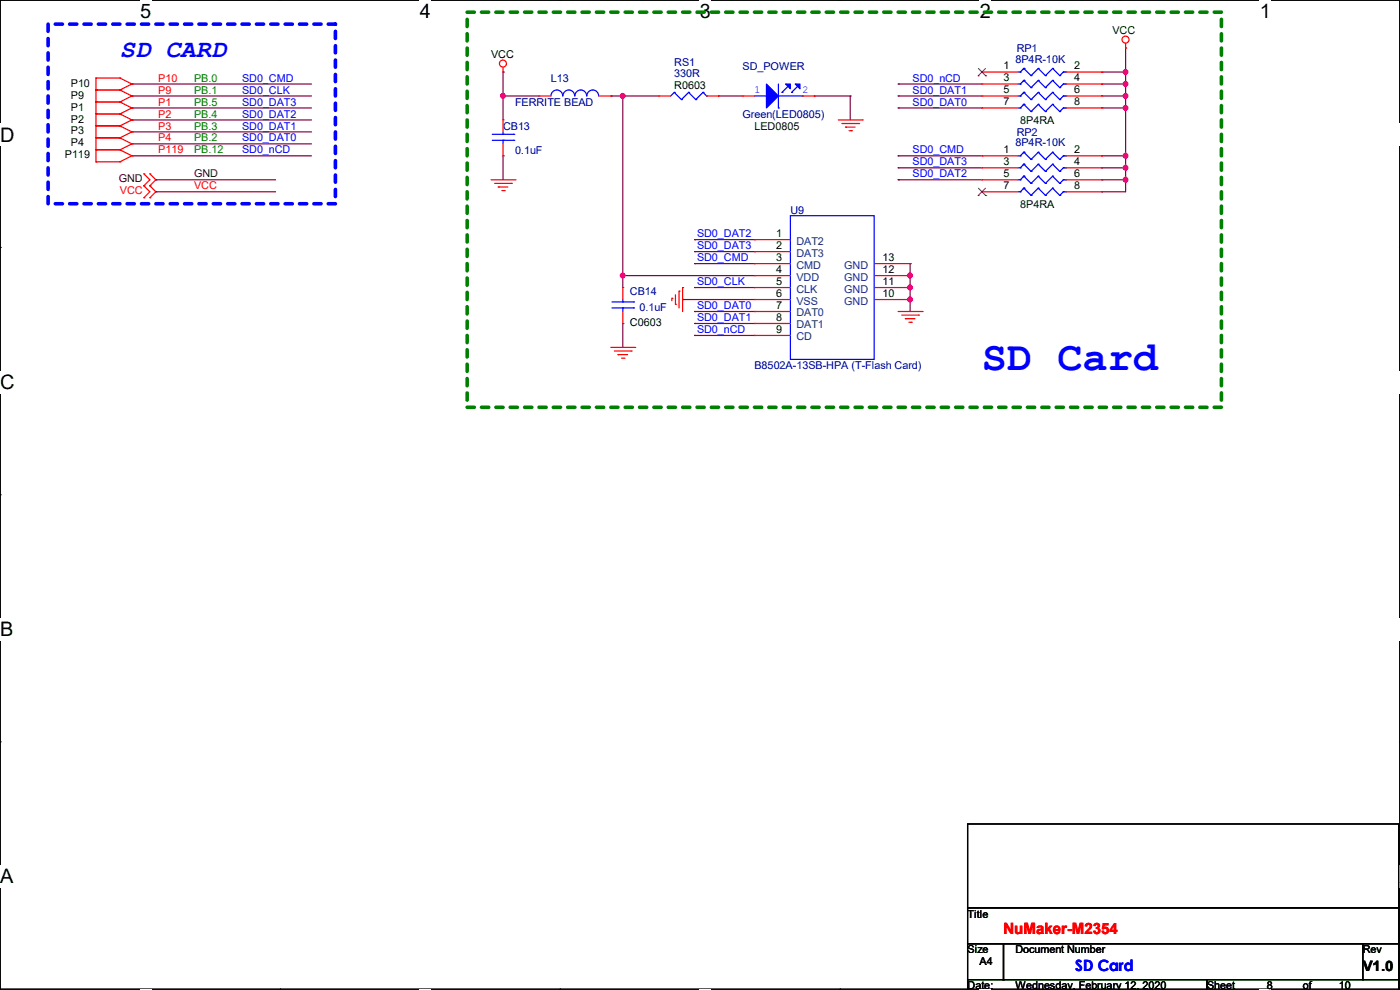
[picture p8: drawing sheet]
<svg xmlns="http://www.w3.org/2000/svg" width="297mm" height="210mm" viewBox="0 0 297 210" stroke-linecap="round" stroke-linejoin="round" font-family="sans-serif">
<path d="M0 0h297v209.8h-297z" fill="none" stroke="#000" stroke-width=".25"/>
<g fill="#fff">
<path d="M29.7 0h2.4v4.8h-2.4z"/>
<path d="M29.7 209.8h2.4v.2h-2.4z"/>
</g>
<path d="M59.4 0h.1M59.4 209.8h.1" fill="none" stroke="#000" stroke-width=".25"/>
<g fill="#fff">
<path d="M89.1 0h2.3v4.8h-2.3z"/>
<path d="M89.1 209.8h2.3v.2h-2.3z"/>
</g>
<path d="M118.8 0h.1M118.8 209.8h.1" fill="none" stroke="#000" stroke-width=".25"/>
<g fill="#fff">
<path d="M148.5 0h2.3v4.8h-2.3z"/>
<path d="M148.5 209.8h2.3v.2h-2.3z"/>
</g>
<path d="M178.2 0h.1M178.2 209.8h.1" fill="none" stroke="#000" stroke-width=".25"/>
<g fill="#fff">
<path d="M207.9 0h2.3v4.8h-2.3z"/>
<path d="M207.9 209.8h2.3v.2h-2.3z"/>
</g>
<path d="M237.6 0h.1M237.6 209.8h.1" fill="none" stroke="#000" stroke-width=".25"/>
<g fill="#fff">
<path d="M267.3 0h2.3v4.8h-2.3z"/>
<path d="M267.3 209.8h2.3v.2h-2.3z"/>
<path d="M0 26.2h3.1v4.8h-3.1z"/>
<path d="M297 26.2v4.8z"/>
<path d="M0 78.7h3.1v4.7h-3.1z"/>
<path d="M297 78.7v4.7z"/>
</g>
<path d="M0 52.5h.1M297 52.5h.1" fill="none" stroke="#000" stroke-width=".25"/>
<g fill="#fff">
<path d="M0 131.1h2.9v4.8h-2.9z"/>
<path d="M297 131.1v4.8z"/>
</g>
<path d="M0 104.9h.1M297 104.9h.1" fill="none" stroke="#000" stroke-width=".25"/>
<g fill="#fff">
<path d="M0 183.6h2.9v4.7h-2.9z"/>
<path d="M296.9 183.6h.1v4.7h-.1z"/>
</g>
<path d="M0 157.4h.1M297 157.4h.1M205.3 174.8h91.4v17.8h-91.4zM205.3 192.6h91.4v7.6h-91.4zM205.3 200.2h7.6v7.6h-7.6zM205.3 210.1v-2.3h50.8v2.3v-2.3h40.6v2.3M212.9 200.2h76.2v7.6h-76.2zM289.1 200.2h7.6v7.6h-7.6z" fill="none" stroke="#000" stroke-width=".25"/>
<path d="M99.1 2.6h160v83.8h-160z" fill="none" stroke="#008000" stroke-width=".76" stroke-dasharray="1.5 1.5"/>
<path d="M10.2 5.1h61v38.1h-61z" fill="none" stroke="#00f" stroke-width=".76" stroke-dasharray="1.5 1.5"/>
<g fill="none" stroke="#800040" stroke-width=".25">
<path d="M28 17.8h.1M28 17.8h38.1M106.7 15.3h.1M106.7 15.3v10.1M190.5 17.8h.1M190.5 17.8h17.8M233.7 15.3h.1M233.7 17.8h.1M233.7 15.3h5.1M233.7 17.8h5.1M238.8 17.8h.1M238.8 10.2h.1"/>
<path d="M238.8 15.3h.1M238.8 10.2v30.5h-5.1M28 20.4h.1M28 28h.1M28 30.5h.1M28 33.1h.1M28 25.4h.1M28 22.9h.1M28 20.4h38.1M28 33.1h38.1M28 22.9h38.1M28 28h38.1"/>
<path d="M28 30.5h38.1M28 25.4h38.1M33.1 38.1h.1M33.1 38.1h25.4M106.7 33.1h.1M106.7 20.4h.1M106.7 20.4h7.6M106.7 33.1v5M129.6 20.4h.1M129.6 20.4h10.1M132.1 20.4h.1M132.1 20.4v40.6"/>
<path d="M152.4 20.4h.1M152.4 20.4h5.1M172.8 20.4h.1M172.8 20.4h7.6M180.4 20.4h.1M180.4 20.4v5M190.5 35.6h.1M190.5 20.4h.1M190.5 33.1h.1M190.5 38.1h.1M190.5 22.9h.1M190.5 35.6h17.8"/>
<path d="M190.5 20.4h17.8M190.5 38.1h17.8M190.5 33.1h17.8M190.5 22.9h17.8M233.7 20.4h.1M233.7 38.1h.1M233.7 33.1h.1M233.7 35.6h.1M233.7 22.9h.1M233.7 35.6h5.1M233.7 20.4h5.1M233.7 38.1h5.1"/>
<path d="M233.7 33.1h5.1M233.7 22.9h5.1M238.8 20.4h.1M238.8 22.9h.1M238.8 33.1h.1M238.8 35.6h.1M238.8 38.1h.1M33.1 40.7h.1M33.1 40.7h25.4M132.1 58.5h.1M132.1 58.5h28M147.4 55.9h.1"/>
<path d="M147.4 50.8h.1M147.4 53.4h.1M147.4 55.9h12.7M147.4 50.8h12.7M147.4 53.4h12.7M193.1 55.9h.1M193.1 58.5h.1M193.1 55.9v10.2M233.7 40.7h.1M132.1 68.6h.1M132.1 68.6v5.1M144.8 63.5h.1"/>
<path d="M144.8 63.5h15.3M147.4 71.2h.1M147.4 66.1h.1M147.4 61h.1M147.4 68.6h.1M147.4 71.2h12.7M147.4 66.1h12.7M147.4 61h12.7M147.4 68.6h12.7M193.1 61h.1M193.1 63.5h.1"/>
</g>
<g fill="#f0f" stroke="#f0f" stroke-width=".25">
<circle cx="238.8" cy="20.3" r=".5"/>
<circle cx="238.8" cy="17.8" r=".5"/>
<circle cx="238.8" cy="33" r=".5"/>
<circle cx="238.8" cy="22.9" r=".5"/>
<circle cx="238.8" cy="38.1" r=".5"/>
<circle cx="238.8" cy="35.6" r=".5"/>
<circle cx="238.8" cy="15.3" r=".5"/>
<circle cx="193.1" cy="63.5" r=".5"/>
<circle cx="193.1" cy="61" r=".5"/>
<circle cx="132.1" cy="20.3" r=".5"/>
<circle cx="106.7" cy="20.3" r=".5"/>
<circle cx="132.1" cy="58.4" r=".5"/>
<circle cx="193.1" cy="58.4" r=".5"/>
</g>
<g fill="none" stroke="#f00" stroke-width=".25">
<path d="M20.4 19.1h.1M20.4 16.6h.1M20.4 16.6h5M20.4 19.1h5M20.4 16.6v17.7M25.4 16.6h.1M25.4 19.1h.1M25.4 16.6l2.6 1.2M25.4 19.1l2.6 1.3M28 17.8h.1M28 17.8l-2.6 1.3M106.7 15.3h.1"/>
<path d="M106.7 14.3v1M208.3 15.3h.1M208.3 17.8h.1M208.3 15.3h7.6M208.3 17.8h7.6M226.1 15.3h7.6M226.1 17.8h7.6M233.7 15.3h.1M233.7 17.8h.1M238.8 10.2h.1M238.8 9.2v1M20.4 29.3h.1"/>
<path d="M20.4 26.7h.1M20.4 21.6h.1M20.4 31.8h.1M20.4 34.3h.1M20.4 24.2h.1M20.4 26.7h5M20.4 29.3h5M20.4 21.6h5M20.4 31.8h5M20.4 34.3h5M20.4 24.2h5M25.4 26.7h.1"/>
<path d="M25.4 29.3h.1M25.4 21.6h.1M25.4 31.8h.1M25.4 34.3h.1M25.4 24.2h.1M25.4 26.7l2.6 1.3M25.4 29.3l2.6 1.2M25.4 31.8l2.6 1.3M25.4 21.6l2.6 1.3M25.4 24.2l2.6 1.2M28 28h.1M28 20.4h.1"/>
<path d="M28 30.5h.1M28 33.1h.1M28 22.9h.1M28 25.4h.1M28 28l-2.6 1.3M28 20.4l-2.6 1.2M28 30.5l-2.6 1.3M28 33.1l-2.6 1.2M28 22.9l-2.6 1.3M28 25.4l-2.6 1.3M30.5 39.4h.1M30.5 36.9h.1"/>
<path d="M30.5 39.4l1.3 1.3-1.3 1.3M30.5 36.9l1.3 1.2-1.3 1.3M31.8 39.4h.1M31.8 36.9h.1M31.8 39.4l1.3 1.3-1.3 1.3M31.8 36.9l1.3 1.2-1.3 1.3M104.2 38.1h5.1M104.9 38.9h3.6M105.7 39.7h.1M105.7 39.7h2M106.7 25.4h.1M106.7 33.1h.1"/>
<path d="M106.7 25.4v2.6M106.7 30.5v2.6M108.5 38.9h.1M109.3 38.1h.1M114.3 20.4h.1M114.3 20.4h2.6M127 20.4h2.6M129.6 20.4h.1M139.7 20.4h.1M139.7 20.4h2.6M149.9 20.4h2.5M152.4 20.4h.1"/>
<path d="M157.5 20.4h.1M157.5 20.4h2.6M170.2 20.4h2.6M172.8 20.4h.1M177.8 25.4h5.1M178.6 26.2h3.6M179.4 27h.1M179.4 27h2M180.1 27.7h.5M180.6 27.7h.1M182.2 26.2h.1M182.9 25.4h.1"/>
<path d="M208.3 20.4h.1M208.3 22.9h.1M208.3 33.1h.1M208.3 35.6h.1M208.3 38.1h.1M208.3 38.1h7.6M208.3 20.4h7.6M208.3 22.9h7.6M208.3 33.1h7.6M208.3 35.6h7.6M226.1 38.1h7.6M226.1 20.4h7.6"/>
<path d="M226.1 22.9h7.6M226.1 33.1h7.6M226.1 35.6h7.6M233.7 20.4h.1M233.7 22.9h.1M233.7 33.1h.1M233.7 35.6h.1M233.7 38.1h.1M30.5 42h.1M31.8 42h.1M106.5 40.4h.5M107 40.4h.1"/>
<path d="M160.1 50.8h.1M160.1 53.4h.1M160.1 55.9h.1M160.1 58.5h.1M160.1 50.8h7.6M160.1 53.4h7.6M160.1 55.9h7.6M160.1 58.5h7.6M185.5 55.9h7.6M185.5 58.5h7.6M193.1 58.5h.1M193.1 55.9h.1"/>
<path d="M208.3 40.7h.1M208.3 40.7h7.6M226.1 40.7h7.6M233.7 40.7h.1M129.6 73.7h5.1M130.3 74.5h3.6M131.1 75.2h.1M131.1 75.2h2M131.9 76h.5M132.1 61h.1M132.1 68.6h.1M132.1 61v2.5"/>
<path d="M132.1 66.1v2.5M132.4 76h.1M133.9 74.5h.1M134.7 73.7h.1M142.5 63.3h.1M142.5 63.3v.5M143.3 64.6h.1M143.3 62.5v2.1M144.1 61.8h.1M144.1 61.8v3.5M144.8 61h.1M144.8 61v5.1"/>
<path d="M160.1 61h.1M160.1 63.5h.1M160.1 66.1h.1M160.1 68.6h.1M160.1 71.2h.1M160.1 66.1h7.6M160.1 61h7.6M160.1 63.5h7.6M160.1 68.6h7.6M160.1 71.2h7.6M185.5 61h7.6M185.5 63.5h7.6"/>
<path d="M190.5 66.1h5.1M191.3 66.8h3.6M192.1 67.6h.1M192.1 67.6h2M192.8 68.4h.5M193.1 63.5h.1M193.1 61h.1M193.3 68.4h.1M194.9 66.8h.1M195.6 66.1h.1"/>
<circle cx="106.7" cy="13.5" r=".74"/>
<circle cx="238.8" cy="8.4" r=".74"/>
</g>
<g fill="none" stroke="#00f" stroke-width=".25">
<path d="M143 19.6h.1M143 19.6l-.7 .8M143 19.6l1.6 1.5M146.1 19.6h.1M146.1 19.6l-1.5 1.5M146.1 19.6l1.5 1.5M149.1 19.6h.1M149.1 19.6l-1.5 1.5M149.1 19.6l.8 .8M165.1 17.8v5.1M165.9 19.6h.1M167.2 18.3l-1.3 1.3"/>
<path d="M167.9 19.6h.1M169.2 18.3l-1.3 1.3M215.9 15.3h.6M215.9 17.8h.6M216.5 15.3h.1M216.5 17.8h.1M217.2 14.5h.1M217.2 17.1h.1M217.2 19.6h.1M217.2 14.5l-.7 .8M217.2 17.1l-.7 .7M217.2 19.6l-.7 .8"/>
<path d="M217.2 14.5l1.5 1.5M217.2 17.1l1.5 1.5M217.2 19.6l1.5 1.5M218.7 16h.1M218.7 18.6h.1M220.3 14.5h.1M220.3 17.1h.1M220.3 19.6h.1M220.3 14.5l-1.6 1.5M220.3 14.5l1.5 1.5M220.3 17.1l-1.6 1.5M220.3 17.1l1.5 1.5"/>
<path d="M220.3 19.6l-1.6 1.5M220.3 19.6l1.5 1.5M221.8 16h.1M221.8 18.6h.1M223.3 14.5h.1M223.3 17.1h.1M223.3 19.6h.1M223.3 14.5l-1.5 1.5M223.3 14.5l1.5 1.5M223.3 17.1l-1.5 1.5M223.3 17.1l1.5 1.5M223.3 19.6l-1.5 1.5"/>
<path d="M223.3 19.6l1.5 1.5M224.8 16h.1M224.8 18.6h.1M225.6 15.3h.1M225.6 17.8h.1M225.6 15.3h.5M225.6 15.3l-.8 .7M225.6 17.8h.5M225.6 17.8l-.8 .8M226.1 15.3h.1M226.1 17.8h.1M104.4 29.8h4.6"/>
<path d="M104.4 28.5h4.6M106.7 28.5h.1M106.7 29.8h.1M106.7 28v.5M106.7 29.8v.7M109 29.8h.1M109 28.5h.1M116.9 20.4a1.25 1.25 0 0 1 1.2-1.3 1.25 1.25 0 0 1 1.3 1.3M119.4 20.4a1.25 1.25 0 0 1 1.3-1.3 1.25 1.25 0 0 1 1.2 1.3M122 20.4a1.25 1.25 0 0 1 1.2-1.3 1.25 1.25 0 0 1 1.3 1.3 1.27 1.27 0 0 1 1.2-1.3 1.27 1.27 0 0 1 1.3 1.3M144.6 21.1h.1M147.6 21.1h.1"/>
<path d="M149.9 20.4h.1M160.1 20.4h2.5M162.6 20.4h.1M165.1 22.9h.1M165.1 20.4h5.1M170.2 20.4h.1M215.9 20.4h.6M215.9 22.9h.6M215.9 33.1h.6M215.9 35.6h.6M215.9 38.1h.6M216.5 20.4h.1"/>
<path d="M216.5 22.9h.1M216.5 33.1h.1M216.5 35.6h.1M216.5 38.1h.1M217.2 22.1h.1M217.2 32.3h.1M217.2 34.8h.1M217.2 37.4h.1M217.2 39.9h.1M217.2 22.1l-.7 .8M217.2 22.1l1.5 1.6M217.2 32.3l-.7 .8"/>
<path d="M217.2 34.8l-.7 .8M217.2 37.4l-.7 .7M217.2 39.9l-.7 .8M217.2 32.3l1.5 1.5M217.2 34.8l1.5 1.6M217.2 37.4l1.5 1.5M217.2 39.9l1.5 1.5M218.7 21.1h.1M218.7 23.7h.1M218.7 33.8h.1M218.7 36.4h.1M218.7 38.9h.1"/>
<path d="M220.3 22.1h.1M220.3 32.3h.1M220.3 34.8h.1M220.3 37.4h.1M220.3 39.9h.1M220.3 22.1l-1.6 1.6M220.3 22.1l1.5 1.6M220.3 32.3l-1.6 1.5M220.3 32.3l1.5 1.5M220.3 34.8l-1.6 1.6M220.3 34.8l1.5 1.6M220.3 37.4l-1.6 1.5"/>
<path d="M220.3 37.4l1.5 1.5M220.3 39.9l-1.6 1.5M220.3 39.9l1.5 1.5M221.8 21.1h.1M221.8 23.7h.1M221.8 33.8h.1M221.8 36.4h.1M221.8 38.9h.1M223.3 22.1h.1M223.3 32.3h.1M223.3 34.8h.1M223.3 37.4h.1"/>
<path d="M223.3 39.9h.1M223.3 22.1l-1.5 1.6M223.3 22.1l1.5 1.6M223.3 32.3l-1.5 1.5M223.3 32.3l1.5 1.5M223.3 34.8l-1.5 1.6M223.3 34.8l1.5 1.6M223.3 37.4l-1.5 1.5M223.3 37.4l1.5 1.5M223.3 39.9l-1.5 1.5M223.3 39.9l1.5 1.5M224.8 21.1h.1"/>
<path d="M224.8 23.7h.1M224.8 33.8h.1M224.8 36.4h.1M224.8 38.9h.1M225.6 20.4h.1M225.6 22.9h.1M225.6 33.1h.1M225.6 35.6h.1M225.6 38.1h.1M225.6 20.4h.5M225.6 20.4l-.8 .7M225.6 22.9h.5"/>
<path d="M225.6 22.9l-.8 .8M225.6 33.1h.5M225.6 33.1l-.8 .7M225.6 35.6h.5M225.6 35.6l-.8 .8M225.6 38.1h.5M225.6 38.1l-.8 .8M226.1 20.4h.1M226.1 22.9h.1M226.1 33.1h.1M226.1 35.6h.1M226.1 38.1h.1"/>
<path d="M167.7 45.8h17.8v30.4h-17.8zM215.9 40.7h.6M216.5 40.7h.1M218.7 41.4h.1M221.8 41.4h.1M224.8 41.4h.1M225.6 40.7h.1M225.6 40.7h.5M225.6 40.7l-.8 .7M226.1 40.7h.1M129.8 65.3h4.6M129.8 64.1h4.6"/>
<path d="M132.1 64.1h.1M132.1 65.3h.1M132.1 63.5v.6M132.1 65.3v.8M134.4 65.3h.1M134.4 64.1h.1"/>
</g>
<g fill="#00f" stroke="#00f" stroke-width=".25">
<path d="M162.6 17.8l2.5 2.6-2.5 2.5z"/>
<path d="M166.7 17.8h1v1z"/>
<path d="M168.7 17.8h1v1z"/>
</g>
<path d="M207.5 16.1h.1M207.6 14.5l1.5 1.6M209.1 14.5l-1.6 1.6M209.1 16.1h.1M207.6 39.9l1.5 1.6M209.1 39.9l-1.6 1.6M207.5 41.5h.1M209.1 41.5h.1" fill="none" stroke="#804000" stroke-width=".21"/>
<text font-size="8.9" fill="#00f" x="208.3" y="78.6">SD Card</text>
<text font-size="5.3" fill="#00f" x="25.4" y="12.2">SD CARD</text>
<g font-size="4.2">
<text x="29.7" y="3.9">5</text>
<text x="89.1" y="3.9">4</text>
<text x="148.5" y="3.9">3</text>
<text x="207.9" y="3.9">2</text>
<text x="267.3" y="3.9">1</text>
<text x="0" y="30.1">D</text>
<text x="0" y="82.5">C</text>
<text x="0" y="135">B</text>
<text x="0" y="187.4">A</text>
<text x="297" y="187.4">A</text>
</g>
<text font-size="3.3" fill="#f00" x="212.9" y="198.2">NuMaker-M2354</text>
<text font-size="3.3" fill="#00f" x="228.1" y="205.9">SD Card</text>
<text font-size="3" x="289.1" y="206.1">V1.0</text>
<g font-size="2.3" fill="#000080">
<text x="215.7" y="11">RP1</text>
<text x="116.9" y="17.4">L13</text>
<text x="143" y="14.1">RS1</text>
<text x="143" y="16.3">330R</text>
<text x="157.5" y="14.8">SD_POWER</text>
<text x="215.4" y="13.3">8P4R-10K</text>
<text x="109.3" y="22.4">FERRITE BEAD</text>
<text x="106.7" y="27.5">CB13</text>
<text x="157.5" y="25">Green(LED0805)</text>
<text x="215.7" y="28.8">RP2</text>
<text x="109.3" y="32.6">0.1uF</text>
<text x="215.4" y="31.1">8P4R-10K</text>
<text x="167.7" y="45.3">U9</text>
<text x="133.6" y="62.6">CB14</text>
<text x="135.7" y="65.9">0.1uF</text>
<text x="160.1" y="78.3">B8502A-13SB-HPA (T-Flash Card)</text>
</g>
<g font-size="2.3">
<text x="236" y="7.2">VCC</text>
<text x="104.2" y="12.3">VCC</text>
<text x="212.9" y="14.7">1</text>
<text x="212.9" y="17.3">3</text>
<text x="227.9" y="14.7">2</text>
<text x="227.9" y="17.3">4</text>
<text x="15" y="18.4">P10</text>
<text x="15" y="20.9">P9</text>
<text x="15" y="23.5">P1</text>
<text x="143" y="18.9">R0603</text>
<text x="212.9" y="19.8">5</text>
<text x="212.9" y="22.4">7</text>
<text x="227.9" y="19.8">6</text>
<text x="227.9" y="22.4">8</text>
<text x="15" y="28.5">P3</text>
<text x="15" y="26">P2</text>
<text x="160.1" y="27.5">LED0805</text>
<text x="216.5" y="26.2">8P4RA</text>
<text x="13.8" y="33.6">P119</text>
<text x="15" y="31.1">P4</text>
<text x="212.9" y="32.5">1</text>
<text x="212.9" y="35.1">3</text>
<text x="227.9" y="32.5">2</text>
<text x="227.9" y="35.1">4</text>
<text x="212.9" y="37.6">5</text>
<text x="212.9" y="40.1">7</text>
<text x="227.9" y="37.6">6</text>
<text x="227.9" y="40.1">8</text>
<text x="216.5" y="44">8P4RA</text>
<text x="164.6" y="50.3">1</text>
<text x="164.6" y="52.8">2</text>
<text x="164.6" y="55.4">3</text>
<text x="164.6" y="57.9">4</text>
<text x="187.2" y="57.9">12</text>
<text x="187.2" y="55.4">13</text>
<text x="164.6" y="60.5">5</text>
<text x="164.6" y="63">6</text>
<text x="164.6" y="65.5">7</text>
<text x="187.2" y="63">10</text>
<text x="187.2" y="60.5">11</text>
<text x="133.6" y="69.2">C0603</text>
<text x="164.6" y="68.1">8</text>
<text x="164.6" y="70.6">9</text>
<text x="205.3" y="194.6">Title</text>
<text x="205.3" y="202.3">Size</text>
<text x="215.4" y="202.3">Document Number</text>
<text x="289.1" y="202.3">Rev</text>
<text x="205.3" y="209.9">Date:</text>
<text x="207.8" y="204.8">A4</text>
<text x="215.4" y="209.9">Wednesday, February 12, 2020</text>
<text x="256.1" y="209.9">Sheet</text>
<text x="268.8" y="209.9">8</text>
<text x="276.4" y="209.9">of</text>
<text x="284" y="209.9">10</text>
</g>
<g font-size="2.3" fill="#f00">
<text x="33.6" y="17.3">P10</text>
<text x="33.6" y="19.9">P9</text>
<text x="33.6" y="22.4">P1</text>
<text x="33.6" y="27.5">P3</text>
<text x="33.6" y="24.9">P2</text>
<text x="33.6" y="30">P4</text>
<text x="33.6" y="32.6">P119</text>
<text x="25.4" y="41.2">VCC</text>
<text x="41.2" y="40.2">VCC</text>
</g>
<g font-size="2.3" fill="#008000">
<text x="41.2" y="17.3">PB.0</text>
<text x="41.2" y="19.9">PB.1</text>
<text x="41.2" y="22.4">PB.5</text>
<text x="41.2" y="27.5">PB.3</text>
<text x="41.2" y="24.9">PB.4</text>
<text x="41.2" y="30">PB.2</text>
<text x="41.2" y="32.6">PB.12</text>
</g>
<g font-size="2.3" fill="#00f">
<text x="51.4" y="17.3">SD0_CMD</text>
<text x="193.6" y="17.3">SD0_nCD</text>
<text x="51.4" y="19.9">SD0_CLK</text>
<text x="51.4" y="22.4">SD0_DAT3</text>
<text x="160.1" y="19.7">1</text>
<text x="170.2" y="19.7">2</text>
<text x="193.6" y="19.9">SD0_DAT1</text>
<text x="193.6" y="22.4">SD0_DAT0</text>
<text x="51.4" y="27.5">SD0_DAT1</text>
<text x="51.4" y="24.9">SD0_DAT2</text>
<text x="51.4" y="30">SD0_DAT0</text>
<text x="51.4" y="32.6">SD0_nCD</text>
<text x="193.6" y="35.1">SD0_DAT3</text>
<text x="193.6" y="32.6">SD0_CMD</text>
<text x="193.6" y="37.6">SD0_DAT2</text>
<text x="147.9" y="50.3">SD0_DAT2</text>
<text x="147.9" y="52.9">SD0_DAT3</text>
<text x="147.9" y="55.4">SD0_CMD</text>
<text x="147.9" y="65.6">SD0_DAT0</text>
<text x="147.9" y="60.5">SD0_CLK</text>
<text x="147.9" y="70.7">SD0_nCD</text>
<text x="147.9" y="68.1">SD0_DAT1</text>
</g>
<g font-size="2.3" fill="#400000">
<text x="25.2" y="38.7">GND</text>
<text x="41.2" y="37.6">GND</text>
</g>
<g font-size="2.3" fill="#004080">
<text x="169" y="51.9">DAT2</text>
<text x="169" y="54.4">DAT3</text>
<text x="169" y="57">CMD</text>
<text x="169" y="59.5">VDD</text>
<text x="179.1" y="59.5">GND</text>
<text x="179.1" y="57">GND</text>
<text x="169" y="62.1">CLK</text>
<text x="169" y="64.6">VSS</text>
<text x="179.1" y="64.6">GND</text>
<text x="179.1" y="62.1">GND</text>
<text x="169" y="67.1">DAT0</text>
<text x="169" y="69.7">DAT1</text>
<text x="169" y="72.2">CD</text>
</g>
</svg>
